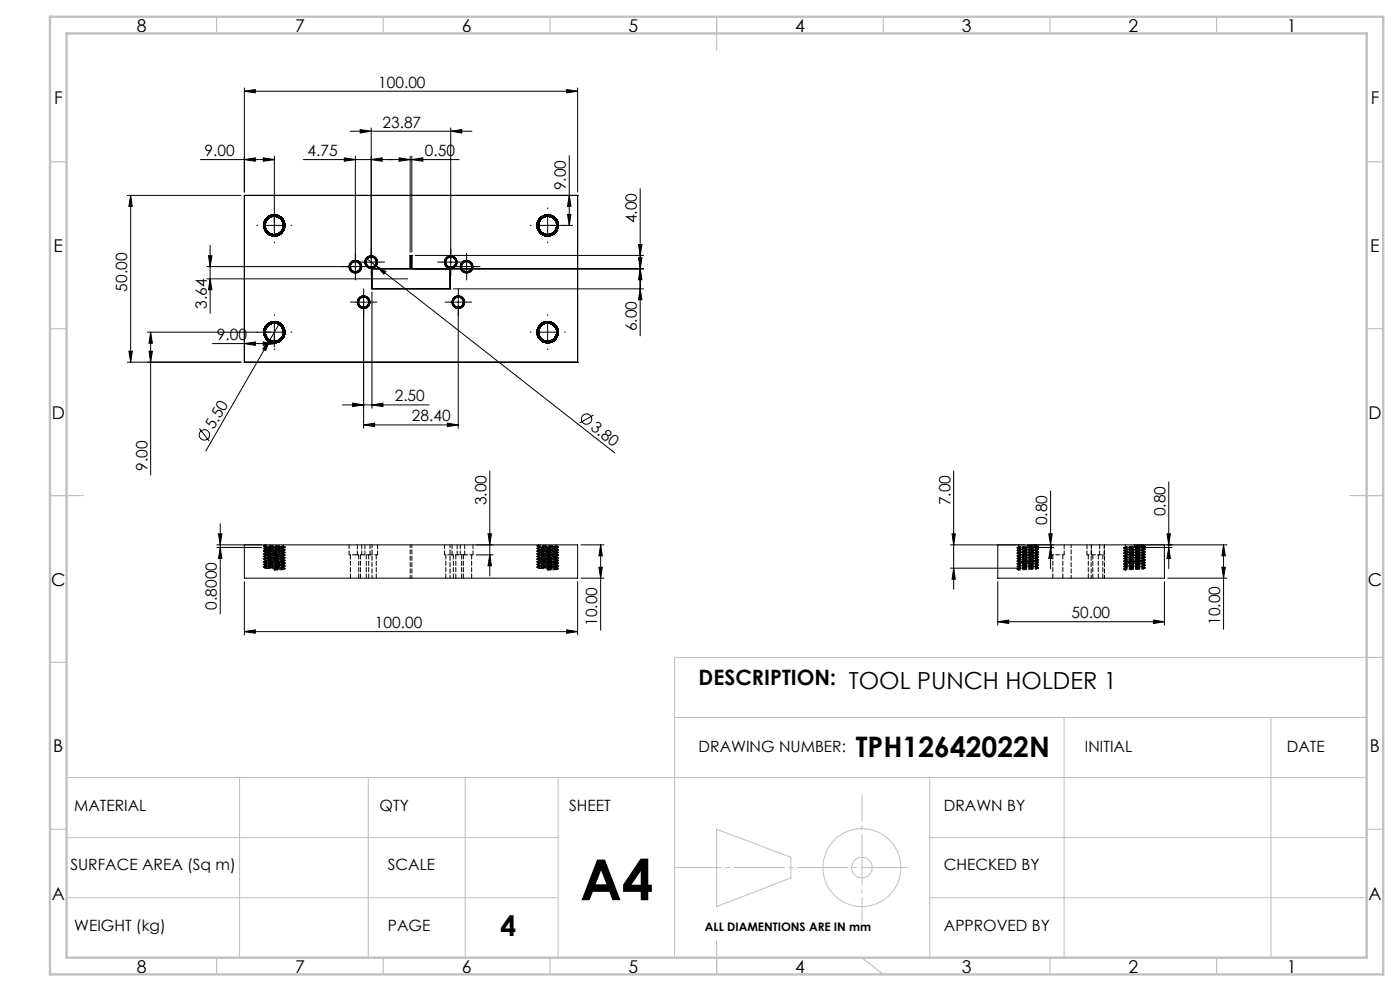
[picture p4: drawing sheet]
<svg xmlns="http://www.w3.org/2000/svg" width="420mm" height="297mm" viewBox="0 0 420 297" stroke-linecap="round" stroke-linejoin="round" font-family="sans-serif">
<g fill="none" stroke="#000" stroke-width=".3">
<path d="M73.3 27.3l3.3-.5v1zM73.3 26.3v31.3M73.3 27.3h100M105 39.3h36.6M108.1 38.8l3.3 .5-3.3 .6zM111.4 38.3v42.8M135.2 39.3l3.3-.5v1.1zM135.2 38.3v42.8M170 26.8l3.3 .5-3.3 .5zM173.3 26.3v31.3M38.2 58.6h34.1M39.2 58.6l.5 3.3h-1z"/>
<path d="M39.2 58.6v49.9M60.1 47.8h22.2M73.3 58.6h.1M73.3 47.8l3.3-.5v1zM73.3 58.6v49.9M73.3 58.6h100M79 47.3l3.3 .5-3.3 .5zM82.3 46.8v23.3M103.3 47.3l3.3 .5-3.3 .5zM106.6 46.8v35.6M111.4 47.8l3.3-.5v1zM119.7 47.3l3.3 .5-3.3 .5z"/>
<path d="M123 46.8v28.8M123.5 47.8l3.4-.5v1zM123.5 46.8v28.8M137.8 47.8h-46.8M170.8 58.6l.5 3.3h-1zM170.8 46.7v20.9M173.3 58.6h.1M173.3 58.6v49.9M192.1 56.5v44.1M62.5 76.6h1.1l-.6 3.3zM63 73.6v20.3M79.1 67.6h.1"/>
<path d="M79.1 67.6a3.2 3.2 0 0 1 4.5-3 3.2 3.2 0 0 1 .7 5.4 3.2 3.2 0 0 1-5.1-1.7 3.2 3.2 0 0 1 3.6-3.9 3.2 3.2 0 0 1 2 5 3.2 3.2 0 0 1-5.3-.4 3.2 3.2 0 0 1 2.6-4.6 3.2 3.2 0 0 1 3.1 4.4 3.2 3.2 0 0 1-5.3 .8 3.2 3.2 0 0 1 1.5-5 3.2 3.2 0 0 1 4.1 3.3 3.2 3.2 0 0 1-4.6 2.5 3.2 3.2 0 0 1-.7-5.3 3.2 3.2 0 0 1 5.1 1.7 3.2 3.2 0 0 1-3.7 3.9 3.2 3.2 0 0 1-1.9-5.1 3.2 3.2 0 0 1 5.4 .5 3.2 3.2 0 0 1-2.8 4.6 3.2 3.2 0 0 1-2.9-4.4 3.2 3.2 0 0 1 5.2-1 3.2 3.2 0 0 1-1 5.2 3.2 3.2 0 0 1-4.5-3 3.2 3.2 0 0 1 4.6-2.7 3.2 3.2 0 0 1 .5 5.3 3.2 3.2 0 0 1-5.1-1.9 3.2 3.2 0 0 1 4-3.7 3.2 3.2 0 0 1 1.6 5.2 3 3 0 0 1-2.4 1M79.1 67.6h.5M79.6 67.6h.1M79.6 67.6a2.74 2.74 0 0 1 3.9-2.5 2.74 2.74 0 0 1 .5 4.7 2.74 2.74 0 0 1-4.4-1.6 2.75 2.75 0 0 1 3.2-3.3 2.75 2.75 0 0 1 1.7 4.3 2.75 2.75 0 0 1-4.6-.3 2.74 2.74 0 0 1 2.1-4.1 2.74 2.74 0 0 1 2.8 3.6 2.74 2.74 0 0 1-4.4 1.1 2.77 2.77 0 0 1 1-4.5 2.77 2.77 0 0 1 3.8 2.8 2.77 2.77 0 0 1-4.1 2.3 2.76 2.76 0 0 1-.6-4.6 2.76 2.76 0 0 1 4.4 1.3 2.76 2.76 0 0 1-2.9 3.5 2.77 2.77 0 0 1-2.5-3 2.77 2.77 0 0 1 2.9-2.5 2.77 2.77 0 0 1 2.7 2.8M79.8 67.6h5M82.3 64.8a2.77 2.77 0 0 0-2.3 4.2 2.77 2.77 0 0 0 4.7 0 2.77 2.77 0 0 0-2.3-4.2 2.76 2.76 0 0 0-2.7 3.8 2.76 2.76 0 0 0 4.5 .9 2.76 2.76 0 0 0-.9-4.5 2.74 2.74 0 0 0-3.8 2.7 2.74 2.74 0 0 0 4 2.3 2.74 2.74 0 0 0 .5-4.6 2.75 2.75 0 0 0-4.4 1.4 2.75 2.75 0 0 0 3.1 3.5 2.75 2.75 0 0 0 1.9-4.2 2.74 2.74 0 0 0-4.6-.1 2.74 2.74 0 0 0 1.8 4.2 2.74 2.74 0 0 0 3.1-3.3 2.74 2.74 0 0 0-4.3-1.5 2.74 2.74 0 0 0 .4 4.6 2.74 2.74 0 0 0 4-2.2 2.74 2.74 0 0 0-2.6-3 2.74 2.74 0 0 0-2.8 2.8M82.3 64.8l.5 .1M82.3 64.8a2.75 2.75 0 0 0-2.7 2.8 2.75 2.75 0 0 0 2.7 2.7 2.75 2.75 0 0 0 2.8-2.7M82.3 70.7h.1M82.3 70.3h.1M82.3 70.3v.4M82.8 64.9a2.73 2.73 0 0 1 2.3 2.7"/>
<path d="M82.8 64.9a2.75 2.75 0 0 1 1.6 4.4 2.75 2.75 0 0 1-4.7-.6 2.75 2.75 0 0 1 2.5-3.9 2.76 2.76 0 0 1 2.5 3.9 2.76 2.76 0 0 1-4.6 .6 2.76 2.76 0 0 1 1.5-4.4 2.75 2.75 0 0 1 3.4 2.3 2.75 2.75 0 0 1-2.7 3.1M85.1 67.6a2.75 2.75 0 0 1-4 2.4 2.75 2.75 0 0 1-.5-4.6 2.75 2.75 0 0 1 4.4 1.5 2.75 2.75 0 0 1-3.1 3.5 2.75 2.75 0 0 1-1.8-4.3 2.75 2.75 0 0 1 4.6 .2 2.77 2.77 0 0 1-2.4 4 2.77 2.77 0 0 1-2.6-3.9 2.77 2.77 0 0 1 4.6-.7 2.74 2.74 0 0 1 .5 3 2.74 2.74 0 0 1-2.5 1.6M108.9 78.6h4.9M109.1 79.9h-47M109.9 77.4l3 2.3M112.9 79.7l2.9 1.7-.7 .8zM112.9 79.7l71.5 56M123 76.5h.1M123 76.5v4.1M123 76.5h.5M123.5 76.5h.1M123.5 76.5v4.1"/>
<path d="M124.5 76.5h68.6M132.7 78.6h5M137.5 79.9h5M140 77.4v5M161.1 67.6h.1M161.1 67.6a3.2 3.2 0 0 1 4.6-2.8 3.2 3.2 0 0 1 .5 5.4 3.2 3.2 0 0 1-5-1.9 3.2 3.2 0 0 1 3.7-3.9 3.2 3.2 0 0 1 2 5 3.2 3.2 0 0 1-5.4-.4 3.2 3.2 0 0 1 2.6-4.6 3.2 3.2 0 0 1 3.1 4.4 3.2 3.2 0 0 1-5.3 .8 3.2 3.2 0 0 1 1.7-5.1 3.2 3.2 0 0 1 3.8 3.8 3.2 3.2 0 0 1-5.1 1.8 3.2 3.2 0 0 1 .6-5.4 3.2 3.2 0 0 1 4.6 2.9 3.2 3.2 0 0 1-4.6 2.8 3.2 3.2 0 0 1-.8-5.3 3.2 3.2 0 0 1 5.2 1.6 3.2 3.2 0 0 1-3.7 4 3.2 3.2 0 0 1-1.9-5.1 3.2 3.2 0 0 1 5.4 .6 3.2 3.2 0 0 1-2.8 4.5 3.2 3.2 0 0 1-2.9-4.4 3.2 3.2 0 0 1 5.2-1 3.2 3.2 0 0 1-1 5.2 3.2 3.2 0 0 1-4.5-3 3.2 3.2 0 0 1 4.7-2.8 3.2 3.2 0 0 1 .4 5.4l-1.3 .6h-.6M161.1 67.6h.4M161.5 67.6h.1M164.3 70.3h.1M164.3 70.7h.1M164.3 65v5.1M164.3 64.8a2.76 2.76 0 0 0-2.5 3.9 2.76 2.76 0 0 0 4.5 .8 2.76 2.76 0 0 0-1-4.5 2.74 2.74 0 0 0-3.8 2.6 2.74 2.74 0 0 0 3.9 2.4 2.74 2.74 0 0 0 .6-4.6 2.77 2.77 0 0 0-4.4 1.6 2.77 2.77 0 0 0 3.2 3.3 2.77 2.77 0 0 0 1.8-4.2 2.76 2.76 0 0 0-4.6-.1 2.76 2.76 0 0 0 1.8 4.3 2.76 2.76 0 0 0 3.2-3.4 2.76 2.76 0 0 0-4.4-1.5 2.76 2.76 0 0 0 .4 4.6 2.76 2.76 0 0 0 4-2.2 2.75 2.75 0 0 0-3.6-2.8 2.75 2.75 0 0 0-1.1 4.5 2.75 2.75 0 0 0 4.5-.9 2.76 2.76 0 0 0-1.9-3.7 2.76 2.76 0 0 0-3.4 2.7"/>
<path d="M164.3 64.8a2.8 2.8 0 0 1 2.6 1.9 2.76 2.76 0 0 0-4.6-1 2.76 2.76 0 0 0 1.3 4.5 2.76 2.76 0 0 0 3.4-3.3 2.76 2.76 0 0 0-4.4-1.5 2.76 2.76 0 0 0 .4 4.6 2.76 2.76 0 0 0 4-2.2 2.75 2.75 0 0 0-3.6-2.8 2.75 2.75 0 0 0-1.1 4.5 2.75 2.75 0 0 0 4.5-.9 2.75 2.75 0 0 0-2.4-3.8 2.75 2.75 0 0 0-2.6 3.8 2.75 2.75 0 0 0 4.5 .8 2.75 2.75 0 0 0-1.3-4.4 2.75 2.75 0 0 0-3.5 2.9 2.75 2.75 0 0 0 4.2 2.1 2.75 2.75 0 0 0 0-4.8 2.75 2.75 0 0 0-4.2 2.4M164.3 64.8a2.75 2.75 0 0 0-2.8 2.8 2.75 2.75 0 0 0 2.8 2.7 2.75 2.75 0 0 0 2.7-2.7M164.3 64.8a2.75 2.75 0 0 1 2.4 4 2.75 2.75 0 0 1-4.6 .5 2.75 2.75 0 0 1 1.6-4.4 2.76 2.76 0 0 1 3.3 3.2 2.76 2.76 0 0 1-4.3 1.7 2.76 2.76 0 0 1 .1-4.6 2.76 2.76 0 0 1 4.1 1.6 2.76 2.76 0 0 1-2.6 3.5M164.3 70.3v.4M166.8 66.7l.2 .9M167 67.6a2.75 2.75 0 0 1-3.9 2.4 2.75 2.75 0 0 1-.5-4.6 2.75 2.75 0 0 1 4.4 1.5 2.75 2.75 0 0 1-3.3 3.3 2.75 2.75 0 0 1-1.6-4.4 2.75 2.75 0 0 1 4.7 .5 2.75 2.75 0 0 1-2.3 4 2.75 2.75 0 0 1-2.7-3.7 2.75 2.75 0 0 1 4.5-.9 2.74 2.74 0 0 1 .5 3 2.74 2.74 0 0 1-2.5 1.6M170.3 64.3h1l-.5 3.3zM171.8 67.6h-10M191.6 77.3h1l-.5 3.3zM191.6 73.3h1l-.5 3.2zM45.2 99.6l.5 3.3h-1zM45.2 99.6v42.8"/>
<path d="M62.1 83.6h60.2M63 83.6l.6 3.3h-1.1zM79.1 99.6h.1M79.1 99.6a3.2 3.2 0 0 1 4.5-3 3.2 3.2 0 0 1 .7 5.3 3.2 3.2 0 0 1-5.1-1.6 3.2 3.2 0 0 1 3.6-3.9 3.2 3.2 0 0 1 2 5 3.2 3.2 0 0 1-5.3-.4 3.2 3.2 0 0 1 2.6-4.7 3.2 3.2 0 0 1 3.1 4.5 3.2 3.2 0 0 1-5.3 .8 3.2 3.2 0 0 1 1.5-5 3.2 3.2 0 0 1 4.1 3.2 3.2 3.2 0 0 1-4.6 2.6 3.2 3.2 0 0 1-.7-5.3 3.2 3.2 0 0 1 5.1 1.7 3.2 3.2 0 0 1-3.7 3.9 3.2 3.2 0 0 1-1.9-5.1 3.2 3.2 0 0 1 5.4 .5 3.2 3.2 0 0 1-2.8 4.6 3.2 3.2 0 0 1-2.9-4.4 3.2 3.2 0 0 1 5.2-1 3.2 3.2 0 0 1-1 5.2 3.2 3.2 0 0 1-4.5-3 3.2 3.2 0 0 1 4.6-2.7 3.2 3.2 0 0 1 .5 5.3 3.2 3.2 0 0 1-5.1-1.9 3.2 3.2 0 0 1 4-3.7 3.2 3.2 0 0 1 1.6 5.2 3 3 0 0 1-2.4 1M79.6 99.6h.1M82.3 96.8a2.77 2.77 0 0 0-2.3 4.2 2.77 2.77 0 0 0 4.7 0 2.77 2.77 0 0 0-2.3-4.2 2.76 2.76 0 0 0-2.7 3.8 2.76 2.76 0 0 0 4.5 .9 2.76 2.76 0 0 0-.9-4.5 2.75 2.75 0 0 0-3.8 2.7 2.75 2.75 0 0 0 4 2.3 2.75 2.75 0 0 0 .5-4.6 2.75 2.75 0 0 0-4.4 1.4 2.75 2.75 0 0 0 3.1 3.5 2.75 2.75 0 0 0 1.9-4.2 2.74 2.74 0 0 0-4.6-.1 2.74 2.74 0 0 0 1.8 4.2 2.74 2.74 0 0 0 3.1-3.3 2.74 2.74 0 0 0-4.3-1.5 2.74 2.74 0 0 0 .4 4.6 2.74 2.74 0 0 0 4-2.2 2.74 2.74 0 0 0-2.6-3 2.74 2.74 0 0 0-2.8 2.8M82.3 96.8a2.76 2.76 0 0 1 2.6 1.9 2.74 2.74 0 0 0-4.6-1 2.74 2.74 0 0 0 1.3 4.5 2.74 2.74 0 0 0 3.3-3.3 2.74 2.74 0 0 0-4.3-1.5 2.74 2.74 0 0 0 .4 4.6 2.74 2.74 0 0 0 4-2.2 2.74 2.74 0 0 0-3.6-2.8 2.74 2.74 0 0 0-1.1 4.5 2.74 2.74 0 0 0 4.5-.9 2.76 2.76 0 0 0-2.6-3.8 2.76 2.76 0 0 0-2.4 4 2.76 2.76 0 0 0 4.5 .6 2.76 2.76 0 0 0-1.2-4.5 2.76 2.76 0 0 0-3.6 3 2.76 2.76 0 0 0 4.2 2 2.75 2.75 0 0 0 0-4.7 2.75 2.75 0 0 0-4.1 2.4M82.3 96.8a2.75 2.75 0 0 0-2.7 2.8 2.75 2.75 0 0 0 2.7 2.7 2.75 2.75 0 0 0 2.8-2.7M82.3 96.8a2.76 2.76 0 0 1 2.4 4 2.76 2.76 0 0 1-4.6 .5 2.76 2.76 0 0 1 1.5-4.4 2.75 2.75 0 0 1 3.4 3.1 2.75 2.75 0 0 1-4.2 1.8 2.75 2.75 0 0 1 0-4.6 2.75 2.75 0 0 1 4.1 1.6 2.75 2.75 0 0 1-2.6 3.5M82.3 97v7M83.7 97.2l-2.8 4.7M84.8 99.6h-40.6"/>
<path d="M84.8 98.7l.3 .9M85.1 99.6a2.75 2.75 0 0 1-4 2.4 2.75 2.75 0 0 1-.5-4.6 2.75 2.75 0 0 1 4.4 1.5 2.75 2.75 0 0 1-3.1 3.5 2.75 2.75 0 0 1-1.8-4.3 2.75 2.75 0 0 1 4.6 .2 2.77 2.77 0 0 1-2.4 4 2.77 2.77 0 0 1-2.6-3.9 2.77 2.77 0 0 1 4.6-.7 2.74 2.74 0 0 1 .5 3 2.74 2.74 0 0 1-2.5 1.6M106.6 90.6h5M109.1 88v40.3M111.6 86.6h.1M111.6 80.6h.1M111.6 87.6v34.7M111.6 80.6v6M111.6 80.6h11.4M111.6 86.6h23.4M123 80.6h.1M123.5 80.6h.1"/>
<path d="M123.5 80.6h69.6M135 80.6h.1M135 86.6h.1M135 90.6h5M135 80.6v6M136 86.6h57.1M137.5 88v40.3M161.1 99.6h.1M161.1 99.6a3.2 3.2 0 0 1 4.6-2.8 3.2 3.2 0 0 1 .5 5.4 3.2 3.2 0 0 1-5-1.9 3.2 3.2 0 0 1 3.7-3.9 3.2 3.2 0 0 1 2 5 3.2 3.2 0 0 1-5.4-.4 3.2 3.2 0 0 1 2.6-4.7 3.2 3.2 0 0 1 3.1 4.5 3.2 3.2 0 0 1-5.3 .8 3.2 3.2 0 0 1 1.7-5.1 3.2 3.2 0 0 1 3.8 3.8 3.2 3.2 0 0 1-5.1 1.8 3.2 3.2 0 0 1 .6-5.4 3.2 3.2 0 0 1 4.6 2.9 3.2 3.2 0 0 1-4.6 2.8 3.2 3.2 0 0 1-.8-5.3 3.2 3.2 0 0 1 5.2 1.6 3.2 3.2 0 0 1-3.7 4 3.2 3.2 0 0 1-1.9-5.1 3.2 3.2 0 0 1 5.4 .6 3.2 3.2 0 0 1-2.8 4.5 3.2 3.2 0 0 1-2.8-4.4 3.2 3.2 0 0 1 5.1-1 3.2 3.2 0 0 1-1 5.2 3.2 3.2 0 0 1-4.5-3 3.2 3.2 0 0 1 4.7-2.8 3.2 3.2 0 0 1 .4 5.4l-1.3 .6h-.6M161.1 99.6h.4M161.5 99.6h.1M161.5 99.6a2.76 2.76 0 0 1 4-2.5 2.76 2.76 0 0 1 .5 4.7 2.76 2.76 0 0 1-4.4-1.6 2.76 2.76 0 0 1 3.2-3.4 2.76 2.76 0 0 1 1.7 4.4 2.76 2.76 0 0 1-4.6-.3 2.75 2.75 0 0 1 2.2-4.1 2.75 2.75 0 0 1 2.8 3.7 2.75 2.75 0 0 1-4.5 1.1 2.76 2.76 0 0 1 .8-4.6 2.76 2.76 0 0 1 3.8 2.6 2.76 2.76 0 0 1-3.9 2.5 2.76 2.76 0 0 1-.6-4.6 2.76 2.76 0 0 1 4.5 1.3 2.76 2.76 0 0 1-3 3.5 2.75 2.75 0 0 1-2.5-2.9 2.75 2.75 0 0 1 2.9-2.6 2.75 2.75 0 0 1 2.6 2.8"/>
<path d="M161.8 99.6h5M164.3 96.8a2.76 2.76 0 0 0-2.4 4.2 2.76 2.76 0 0 0 4.8 0 2.76 2.76 0 0 0-2.3-4.2 2.76 2.76 0 0 0-2.7 3.8 2.76 2.76 0 0 0 4.6 .9 2.76 2.76 0 0 0-1-4.5 2.75 2.75 0 0 0-3.8 2.6 2.75 2.75 0 0 0 3.9 2.4 2.75 2.75 0 0 0 .6-4.6 2.77 2.77 0 0 0-4.4 1.6 2.77 2.77 0 0 0 3.2 3.3 2.77 2.77 0 0 0 1.8-4.2 2.76 2.76 0 0 0-4.6-.1 2.76 2.76 0 0 0 1.8 4.3 2.76 2.76 0 0 0 3.2-3.4 2.76 2.76 0 0 0-4.4-1.5 2.76 2.76 0 0 0 .4 4.6 2.76 2.76 0 0 0 4-2.2 2.76 2.76 0 0 0-2.6-3 2.76 2.76 0 0 0-2.9 2.8M164.3 96.8l.5 .1M164.3 96.8a2.75 2.75 0 0 0-2.8 2.8 2.75 2.75 0 0 0 2.8 2.7 2.75 2.75 0 0 0 2.7-2.7M164.3 97v5.1M164.8 96.9l1 .4 .8 .7 .4 1.6M164.8 96.9a2.76 2.76 0 0 1 1.5 4.4 2.76 2.76 0 0 1-4.6-.6 2.76 2.76 0 0 1 2.6-3.9 2.75 2.75 0 0 1 2.5 3.9 2.75 2.75 0 0 1-4.7 .6 2.75 2.75 0 0 1 1.6-4.4 2.75 2.75 0 0 1 3.3 2.3 2.75 2.75 0 0 1-2.7 3.1M167 99.6a2.75 2.75 0 0 1-3.9 2.4 2.75 2.75 0 0 1-.5-4.6 2.75 2.75 0 0 1 4.4 1.5 2.75 2.75 0 0 1-3.3 3.3 2.75 2.75 0 0 1-1.6-4.4 2.75 2.75 0 0 1 4.7 .5 2.75 2.75 0 0 1-2.3 4 2.75 2.75 0 0 1-2.7-3.7 2.75 2.75 0 0 1 4.5-.9 2.74 2.74 0 0 1 .5 3 2.74 2.74 0 0 1-2.5 1.6M192.1 86.6l.5 3.2h-1zM192.1 80.6l.5 3.3h-1zM38.2 108.5h34.1M38.7 105.3h1l-.5 3.2z"/>
<path d="M44.7 105.3h1l-.5 3.2zM63.7 103h18.6M73.3 108.5h.1M73.3 103l3.3-.5v1zM73.3 108.5h100M79 102.5l3.3 .5-3.3 .5zM80.9 101.9l-1.2 3.2-.9-.5zM80.9 101.9l-19.2 33.3M82.3 102.3h.1M82.3 102.7h.1M164.3 102.7h.1M164.3 102.3h.1"/>
<path d="M164.3 102.3v.4M173.3 108.5h.1M59.8 128.4l3 3.8M102.7 121.4h26M105.8 120.8l3.3 .6-3.3 .4zM109.1 127.3l3.3-.5v1zM109.1 127.3h28.4M111.6 121.4l3.3-.6v1zM134.2 126.8l3.3 .5-3.3 .5zM178 124.4l-4.1 2.4M65.5 160h1.1l-.5 3.3zM66.1 156.9v27.1"/>
<path d="M146.4 160h1l-.5 3.3zM146.9 141.1v31.5M285.6 160h1l-.5 3.3zM286.1 141.1v35.5M314.6 160h1.1l-.5 3.3zM315.2 147.1v23.3M350.1 160h1l-.5 3.3zM350.6 144.4v26M65.1 163.3h108.2v10h-100v-10M65.1 164.1h13.4M66.1 164.1l.5 3.3h-1.1zM73.3 174.3v16"/>
<path d="M142.9 166.3h5M146.9 166.3l.5 3.3h-1zM173.3 174.3v16M174.3 173.3h6.9M174.3 163.3h6.9M179.7 170h1l-.5 3.3zM180.2 163.3l.5 3.3h-1zM180.2 163.3v25.6M285.1 163.3h83M285.1 170.3h22.2M286.1 170.3l.5 3.3h-1zM299.3 163.3v10h50v-10"/>
<path d="M299.3 174.3v13.1M309.3 164.1h6.9M315.2 164.1l.5 3.3h-1.1zM341.3 164.1h10.3M349.3 174.3v13.1M350.3 173.3h17.8M350.6 164.1l.5 3.3h-1zM366.6 170h1l-.5 3.3zM367.1 163.3l.5 3.3h-1zM367.1 163.3v25.3M73.3 189.3l3.3-.5v1zM73.3 189.3h100"/>
<path d="M170 188.8l3.3 .5-3.3 .5zM299.3 186.3l3.3-.5v1.1zM299.3 186.3h50M346 185.8l3.3 .5-3.3 .6z"/>
<circle cx="82.3" cy="67.6" r="2.75"/>
<circle cx="106.6" cy="79.9" r="1.9"/>
<circle cx="106.6" cy="79.9" r="1.51"/>
<circle cx="111.4" cy="78.6" r="1.48"/>
<circle cx="111.4" cy="78.6" r="1.9"/>
<circle cx="135.2" cy="78.5" r="1.49"/>
<circle cx="135.2" cy="78.6" r="1.9"/>
<circle cx="140" cy="79.9" r="1.9"/>
<circle cx="140" cy="79.9" r="1.51"/>
<circle cx="164.3" cy="67.6" r="2.75"/>
<circle cx="82.3" cy="99.6" r="2.74"/>
<circle cx="109.1" cy="90.6" r="1.5"/>
<circle cx="109.1" cy="90.6" r="1.9"/>
<circle cx="137.5" cy="90.6" r="1.5"/>
<circle cx="137.5" cy="90.6" r="1.9"/>
<circle cx="164.3" cy="99.6" r="2.74"/>
<circle cx="61.3" cy="130.3" r="1.55"/>
<circle cx="176" cy="125.6" r="1.56"/>
</g>
<g fill="none" stroke="#c0c0c0" stroke-width=".3">
<path d="M410 197h-207.6v90M202.4 215h207.6M319.2 215v72M381.3 215v72M20 233h390v54h-390zM71.9 233v54M110.5 233v54M139.6 233v54M167.4 233v54M278.9 233v54M20 251h147.4M215 248.5l22.3 8.4v6.2l-22.3 8.6z"/>
<path d="M278.9 251h131.1M20 269h147.4M278.9 269h131.1"/>
<circle cx="258.6" cy="260" r="11.7"/>
<circle cx="258.6" cy="260" r="3.1"/>
</g>
<g fill="none" stroke="#000" stroke-width=".3" stroke-dasharray="15.2 1.3 1.3 1.3">
<path d="M77.3 67.5h-.2M82.3 62.5v-.2M82.3 72.5v.3M87.3 67.5h.3M104.1 79.9h-1.5M106.6 77.4v-1.5M108.9 78.5h-1.5M109.1 79.9h1.5M111.4 76v-1.5M113.9 78.5h1.5M132.7 78.5h-1.5M135.2 76v-1.5"/>
<path d="M137.5 79.9h-1.5M137.7 78.5h1.5M140 77.4v-1.5M142.5 79.9h1.5M159.3 67.5h-.2M164.3 62.5v-.2M164.3 72.5v.3M169.3 67.5h.3M77.3 99.5h-.2M82.3 94.5v-.2M87.3 99.5h.3M106.6 90.5h-1.5"/>
<path d="M106.6 82.4v1.5M109.1 88v-1.5M109.1 93v1.5M111.4 81v1.5M111.6 90.5h1.5M135 90.5h-1.5M135.2 81v1.5M137.5 88v-1.5M137.5 93v1.5M140 82.4v1.5M140 90.5h1.5M159.3 99.5h-.2"/>
<path d="M164.3 94.5v-.2M169.3 99.5h.3M82.3 104.5v.3M164.3 104.5v.3"/>
</g>
<path d="M272.2 260h-69.8" fill="none" stroke="#c0c0c0" stroke-width=".3" stroke-dasharray="15.2 1.3 1.3 1.3" stroke-dashoffset="1.3"/>
<path d="M258.6 238.3v38.6" fill="none" stroke="#c0c0c0" stroke-width=".3" stroke-dasharray="15.2 1.3 1.3 1.3" stroke-dashoffset="7.4"/>
<g fill="none" stroke="#c0c0c0" stroke-width=".35">
<path d="M65 5v5M115 5v5M165 5v5M215 5v10M265 5v5M315 5v5M365 5v5M15 48.5h5M410 48.5h5M15 98.5h5M410 98.5h5M15 148.5h10"/>
<path d="M405 148.5h10M15 198.5h5M410 197h5M15 248.5h5M410 248.5h5M65 287v5M115 287v5M165 287v5M215 282v10M258.6 287l6.4 5M315 287v5M365 287v5"/>
</g>
<path d="M15 5h400v287h-400zM20 10h390v277h-390z" fill="none" stroke="#c0c0c0" stroke-width=".7"/>
<g fill="#000">
<path d="M112.9 79.7l2.9 1.7-.7 .8zM80.9 101.9l-1.2 3.2-.9-.5z"/>
<path d="M108.1 38.8l3.3 .5-3.3 .6zM135.2 39.3l3.3-.5v1.1z"/>
<path d="M79 47.3l3.3 .5-3.3 .5zM73.3 47.8l3.3-.5v1zM79 102.5l3.3 .5-3.3 .5zM73.3 103l3.3-.5v1z"/>
<path d="M119.7 47.3l3.3 .5-3.3 .5zM123.5 47.8l3.4-.5v1z"/>
<path d="M109.1 127.3l3.3-.5v1zM134.2 126.8l3.3 .5-3.3 .5z"/>
<path d="M146.4 160h1l-.5 3.3zM146.9 166.3l.5 3.3h-1zM65.5 160h1.1l-.5 3.3zM66.1 164.1l.5 3.3h-1.1zM191.6 77.3h1l-.5 3.3zM192.1 86.6l.5 3.2h-1zM62.5 76.6h1.1l-.6 3.3zM63 83.6l.6 3.3h-1.1zM191.6 73.3h1l-.5 3.2zM192.1 80.6l.5 3.3h-1zM45.2 99.6l.5 3.3h-1zM44.7 105.3h1l-.5 3.2zM314.6 160h1.1l-.5 3.3zM315.2 164.1l.5 3.3h-1.1zM350.1 160h1l-.5 3.3zM350.6 164.1l.5 3.3h-1zM285.6 160h1l-.5 3.3zM286.1 170.3l.5 3.3h-1zM367.1 163.3l.5 3.3h-1zM366.6 170h1l-.5 3.3z"/>
<path d="M179.7 170h1l-.5 3.3zM180.2 163.3l.5 3.3h-1zM38.7 105.3h1l-.5 3.2zM39.2 58.6l.5 3.3h-1zM170.3 64.3h1l-.5 3.3zM170.8 58.6l.5 3.3h-1z"/>
<path d="M73.3 189.3l3.3-.5v1zM170 188.8l3.3 .5-3.3 .5zM73.3 27.3l3.3-.5v1zM170 26.8l3.3 .5-3.3 .5zM105.8 120.8l3.3 .6-3.3 .4zM111.6 121.4l3.3-.6v1zM103.3 47.3l3.3 .5-3.3 .5zM111.4 47.8l3.3-.5v1zM299.3 186.3l3.3-.5v1.1zM346 185.8l3.3 .5-3.3 .6z"/>
</g>
<g fill="none" stroke="#000" stroke-width=".3" stroke-dasharray="1.3 .6" stroke-dashoffset=".8">
<path d="M79.6 163.3l5.4 .4M85 169.9l-5.4 .4M85 169.1l-5.4 .4M161.6 163.3l5.4 .4M167 169.1l-5.4 .4M167 169.9l-5.4 .4M311.1 168.9l-5.5 .4M311.1 169.7l-5.5 .4M311.1 164.1l-5.5 .4M311.1 164.9l-5.5 .4M311.1 165.7l-5.5 .4M311.1 166.5l-5.5 .4"/>
<path d="M311.1 167.3l-5.5 .4M343.1 170.5l-5.5 .4M343.1 169.7l-5.5 .4M343.1 168.9l-5.5 .4M343.1 164.9l-5.5 .4M343.1 167.3l-5.5 .4M343.1 165.7l-5.5 .4M343.1 164.1l-5.5 .4M343.1 166.5l-5.5 .4"/>
</g>
<g fill="none" stroke="#000" stroke-width=".3" stroke-dasharray="1.3 .6" stroke-dashoffset="-.1">
<path d="M79.7 164.7l5.3 .3M79.7 167.1l5.3 .3M85 163.7l-5.4 .4 5.4 .4M85 164.5l-5.4 .4 5.4 .4M85 165.3l-5.4 .4 5.4 .4M85 166.1l-5.4 .4 5.4 .4M85 166.9l-5.4 .4 5.4 .4M85 165.1l-5.4 .4 5.4 .3M85 165.9l-5.4 .4 5.4 .3M85 167.5l-5.4 .4 5.3 .3M161.7 168.7l5.4 .4M161.7 169.5l5.4 .4"/>
<path d="M161.7 170.3l5.4 .4M167 163.7l-5.4 .4 5.4 .4M167 164.5l-5.4 .4 5.4 .4M167 165.3l-5.4 .4 5.4 .4M167 166.1l-5.4 .4 5.4 .4M167 166.9l-5.4 .4 5.4 .4M167 164.3l-5.4 .4 5.4 .3M167 165.1l-5.4 .4 5.4 .3M167 165.9l-5.4 .4 5.4 .3M167 166.7l-5.4 .4 5.4 .3M167 167.5l-5.4 .4 5.5 .4M305.7 168.7l5.3 .3"/>
<path d="M305.7 169.5l5.3 .3M337.7 168.7l5.3 .3M337.7 169.5l5.3 .3"/>
</g>
<g fill="none" stroke="#000" stroke-width=".3" stroke-dasharray="1.3 .6" stroke-dashoffset=".3">
<path d="M79.1 163.5l6.4 .4M79.1 163.6l6.4 .4M85 167.7l-5.4 .4 2.7 .2M85.5 164l-6.3 .4M85.5 164.8l-6.4 .4M85.5 165.6l-6.4 .4M85.5 168l-6.4 .4M85.5 168.8l-6.3 .4M85.5 169.6l-6.4 .4M161.1 163.5l6.4 .4M161.1 163.6l6.4 .4M164.3 168.3h.7"/>
<path d="M167 167.7l-5.4 .4 2.7 .2M305.2 164.1l6.3 .4M305.2 164.9l6.3 .4M305.2 165.7l6.3 .4M305.2 166.5l6.3 .4M305.2 167.3l6.3 .4M305.2 168.1l6.3 .4M305.2 168.9l6.3 .4M305.2 169.7l6.3 .4M305.2 164.2l6.3 .4M305.2 165l6.3 .4M305.2 165.8l6.3 .4"/>
<path d="M305.2 166.6l6.3 .4M305.2 167.4l6.3 .4M305.2 168.2l6.3 .4M305.2 169l6.3 .4M305.2 169.8l6.3 .4M308.3 163.9l2.7 .1M311.5 163.8l-6.3 .4M311.5 164.6l-6.3 .4M311.5 165.4l-6.3 .4M311.5 166.2l-6.3 .4M311.5 167l-6.3 .4M311.5 167.8l-6.3 .4"/>
<path d="M311.5 168.6l-6.3 .4M311.5 169.4l-6.3 .4M311.5 170.2l-6.3 .4M311.5 163.7l-6.3 .4M311.5 164.5l-6.3 .4M311.5 165.3l-6.3 .4M311.5 166.1l-6.3 .4M311.5 166.9l-6.3 .4M311.5 167.7l-6.3 .4M311.5 168.5l-6.3 .4M311.5 169.3l-6.3 .4M311.5 170.1l-6.3 .4"/>
<path d="M337.2 164.1l6.3 .4M337.2 164.9l6.3 .4M337.2 165.7l6.3 .4M337.2 166.5l6.3 .4M337.2 167.3l6.3 .4M337.2 168.1l6.3 .4M337.2 168.9l6.3 .4M337.2 169.7l6.3 .4M337.2 164.2l6.3 .4M337.2 165l6.3 .4M337.2 165.8l6.3 .4M337.2 166.6l6.3 .4"/>
<path d="M337.2 167.4l6.3 .4M337.2 168.2l6.3 .4M337.2 169l6.3 .4M337.2 169.8l6.3 .4M340.3 163.9l2.7 .1M343.5 164.6l-6.3 .4M343.5 167l-6.3 .4M343.5 170.2l-6.3 .4M343.5 167.8l-6.3 .4M343.5 169.4l-6.3 .4M343.5 165.4l-6.3 .4M343.5 163.8l-6.3 .4"/>
<path d="M343.5 166.2l-6.3 .4M343.5 168.6l-6.3 .4M343.5 163.7l-6.3 .4M343.5 164.5l-6.3 .4M343.5 165.3l-6.3 .4M343.5 166.1l-6.3 .4M343.5 166.9l-6.3 .4M343.5 167.7l-6.3 .4M343.5 168.5l-6.3 .4M343.5 169.3l-6.3 .4M343.5 170.1l-6.3 .4"/>
</g>
<g fill="none" stroke="#000" stroke-width=".3" stroke-dasharray="1.3 .6" stroke-dashoffset=".2">
<path d="M82.3 168.3l2.7 .2M85 170.7l-2.7 .2M85 170.1l-2.7 .2M162.4 168.3h4.7M167 170.7l-2.7 .2M167 170.1l-2.7 .2M305.6 168.3h2.7M308.3 163.3l2.8 .2M308.3 168.3l-2.7 .2M308.3 168.3h2.7M311.1 168.1l-2.8 .2M337.6 168.3h2.7"/>
<path d="M340.3 163.3l2.8 .2M340.3 168.3l-2.7 .2"/>
</g>
<g fill="none" stroke="#000" stroke-width=".3" stroke-dasharray="1.3 .6" stroke-dashoffset="-.2">
<path d="M79.6 163.9l5.4 .3M79.6 168.9l5.4 .3M79.6 169.7l5.4 .3M79.6 170.3l5.4 .3M85 169.3l-5.4 .3M85 168.5l-5.4 .3M161.6 163.9l5.4 .3M161.6 168.9l5.4 .3M161.6 169.7l5.4 .3M167 169.3l-5.4 .3M167 168.5l-5.4 .3M305.6 163.9l5.5 .4"/>
<path d="M305.6 164.7l5.5 .4M305.6 165.5l5.5 .4M305.6 166.3l5.5 .4M305.6 167.1l5.5 .4M305.6 164.5l5.4 .3M305.6 165.3l5.4 .3M305.6 166.1l5.4 .3M305.6 166.9l5.4 .3M305.6 167.7l5.4 .3M311 168.3l-5.4 .4M337.6 163.9l5.5 .4M337.6 164.7l5.5 .4"/>
<path d="M337.6 165.5l5.5 .4M337.6 166.3l5.5 .4M337.6 167.1l5.5 .4M337.6 164.5l5.4 .3M337.6 165.3l5.4 .3M337.6 166.9l5.4 .3M337.6 167.7l5.4 .3M337.6 166.1l5.4 .3M337.7 168.5l5.4 .4"/>
</g>
<g fill="none" stroke="#000" stroke-width=".3" stroke-dasharray="1.3 .6">
<path d="M79.1 163.6l.5 .3M79.1 163.5v.1M79.1 166.8h.1M79.1 167.6h.1M79.1 164.3v.1M79.1 165.1v.1M79.1 165.9v.1M79.1 166.7v.1M79.1 167.5v.1M79.1 168.3v.1M79.1 169.1v.1M79.1 169.9v.1"/>
<path d="M79.1 165.2l.5 .3M79.1 167.6l.5 .3M79.1 170l.5 .3M79.1 168.4l.5 .3M79.1 166l.5 .3M79.1 164.4l.5 .3M79.1 166.8l.5 .3M79.1 169.2l.5 .3M79.2 164.4l.4 .3M79.2 165.2l.4 .3M79.2 166l.4 .3M79.2 166.8l.4 .3"/>
<path d="M79.2 167.6l.4 .3M79.2 168.4l.4 .3M79.2 169.2l.4 .3M79.2 170l.4 .3M79.2 163.6l.4 .3M79.2 164.3h-.1M79.2 165.1h-.1M79.2 165.9h-.1M79.2 168.3h-.1M79.2 169.1h-.1M79.2 169.9h-.1M79.2 163.6l.5 .3"/>
<path d="M79.6 163.3l-.5 .2M79.6 163.9v-.6M79.6 165.5h.1M79.6 168.3v.4M79.6 168.9v.6M79.6 169.7v.6M79.6 167.9v.2M79.6 167.1v.2M79.6 166.3v.2M79.6 165.5v.2M79.6 164.7v.2M79.6 163.9v.2"/>
<path d="M79.6 168.7v.1M79.6 168.8v.1M79.6 169.5v.1M79.6 167.3v.6M79.6 168.1v.2M79.6 168.9h.1M79.6 169.7h.1M79.6 163.9h.1M79.6 164.8l-.4 .3M79.6 165.6l-.4 .3M79.6 166.4l-.4 .3M79.6 167.2l-.4 .3"/>
<path d="M79.6 168l-.4 .3M79.6 168.8l-.4 .3M79.6 169.6l-.4 .3M79.6 164l-.4 .3M79.6 164v.1M79.6 164.8v.1M79.6 165.6v.1M79.6 168v.1M82.3 170.5v-.2M82.3 170.9v-.3M82.3 170.6v-.1M84.6 168.2l.5 .1"/>
<path d="M85 168.3l.5-.3M85 170.7l.5-.3M85 169.9l.5-.3M85 169.1l.5-.3M85 165.9l.5-.3M85 164.3l.5-.3M85 166.7l.5-.3M85 165.1l.5-.3M85 167.5l.5-.3M85.1 165.9l.4-.3M85.1 166.7l.4-.3M85.1 168.3l.4-.3"/>
<path d="M85.1 169.1l.4-.3M85.1 170.7l.4-.3M85.1 164.3l.4-.3M85.1 170.7h.1M85.1 170.7v-.6M85.1 169.9v-.6M85.1 169.1v-.6M85.1 163.7v-.4M85.1 164.5v-.2M85.1 165.3v-.2M85.1 166.1v-.2M85.1 166.9v-.2"/>
<path d="M85.1 167.7v-.2M85.1 170.1h.1M85.1 169.3h.1M85.1 168.5h.1M85.1 169.1h.1M85.5 163.9l-6.4 .4 6.4 .4M85.5 164.7l-6.4 .4 6.4 .4M85.5 165.5l-6.4 .4 6.4 .4M85.5 166.3l-6.4 .4 6.4 .4M85.5 167.1l-6.4 .4 6.4 .4M85.5 167.9l-6.4 .4 6.4 .4M85.5 168.7l-6.4 .4 6.4 .4"/>
<path d="M85.5 169.5l-6.4 .4 6.4 .4M85.5 170.3l-3.2 .2M85.5 166.4l-6.4 .4 6.4 .4M85.5 167.2l-6.4 .4 6.4 .4M85.5 170.4l-3.2 .2M85.5 164.7l-.4-.2M85.5 165.5l-.4-.2M85.5 166.3l-.4-.2M85.5 167.1l-.4-.2M85.5 167.9l-.4-.2M85.5 168.7l-.4-.2M85.5 169.5l-.4-.2"/>
<path d="M85.5 170.3l-.4-.2M85.5 163.9l-.4-.2M85.5 164.8v-.1M85.5 165.6v-.1M85.5 166.4v-.1M85.5 167.2v-.1M85.5 168v-.1M85.5 168.8v-.1M85.5 169.6v-.1M85.5 170.4v-.1M85.5 164v-.1M105.1 166.3v7"/>
<path d="M106.6 166.3h.6M107.6 166.3v7M108.1 173.3v-7M109.9 166.3v7M110.6 173.3v-7M112.9 173.3v-7M133.7 166.3v7M135.2 166.3h.4M136 166.3v7M136.7 173.3v-7M138.5 166.3v7M139 173.3v-7"/>
<path d="M139.4 166.3h.6M141.5 173.3v-7M161.1 163.6l.5 .3M161.1 163.5v.1M161.1 166.8h.1M161.1 167.6h.1M161.1 164.3v.1M161.1 165.1v.1M161.1 165.9v.1M161.1 166.7v.1M161.1 167.5v.1M161.1 168.3v.1"/>
<path d="M161.1 169.1v.1M161.1 169.9v.1M161.1 165.2l.5 .3M161.1 167.6l.5 .3M161.1 170l.5 .3M161.1 168.4l.5 .3M161.1 166l.5 .3M161.1 164.4l.5 .3M161.1 166.8l.5 .3M161.1 169.2l.5 .3M161.2 164.4l.4 .3M161.2 165.2l.4 .3"/>
<path d="M161.2 166l.4 .3M161.2 166.8l.4 .3M161.2 167.6l.4 .3M161.2 168.4l.4 .3M161.2 169.2l.4 .3M161.2 170l.4 .3M161.2 163.6l.4 .3M161.2 164.3h-.1M161.2 165.1h-.1M161.2 165.9h-.1M161.2 168.3h-.1M161.2 169.1h-.1"/>
<path d="M161.2 169.9h-.1M161.2 163.6l.5 .3M161.6 163.3l-.5 .2M161.6 163.9v-.6M161.6 165.5h.1M161.6 168.7v.1M161.6 168.8v.1M161.6 169.5v.1M161.6 167.3v.6M161.6 168.1v.6M161.6 169.5h.1M161.6 168.9v.6"/>
<path d="M161.6 169.7v.6M161.6 167.9v.2M161.6 167.1v.2M161.6 166.3v.2M161.6 165.5v.2M161.6 164.7v.2M161.6 163.9v.2M161.6 170.3h.1M161.6 168.9h.1M161.6 169.7h.1M161.6 164.8l-.4 .3M161.6 165.6l-.4 .3"/>
<path d="M161.6 166.4l-.4 .3M161.6 167.2l-.4 .3M161.6 168l-.4 .3M161.6 168.8l-.4 .3M161.6 169.6l-.4 .3M161.6 164l-.4 .3M161.6 164v.1M161.6 164.8v.1M161.6 165.6v.1M161.6 168v.1M164.3 170.5v-.2M164.3 170.9v-.3"/>
<path d="M164.3 170.6v-.1M167 170.7h.1M167 168.3l.5-.3M167 170.7l.5-.3M167 169.9l.5-.3M167 169.1l.5-.3M167 165.9l.5-.3M167 164.3l.5-.3M167 166.7l.5-.3M167.1 165.1l.4-.3M167.1 165.9l.4-.3M167.1 166.7l.4-.3"/>
<path d="M167.1 167.5l.4-.3M167.1 168.3l.4-.3M167.1 169.1l.4-.3M167.1 169.9l.4-.3M167.1 170.7l.4-.3M167.1 164.3l.4-.3M167.1 170.7v-.6M167.1 169.3h.1M167.1 168.5h.1M167.1 169.9v-.6M167.1 169.1v-.6M167.1 163.7v-.4"/>
<path d="M167.1 164.5v-.2M167.1 165.3v-.2M167.1 166.1v-.2M167.1 166.9v-.2M167.1 167.7v-.2M167.5 164l-6.4 .4 6.4 .4M167.5 164.8l-6.4 .4 6.4 .4M167.5 165.6l-6.4 .4 6.4 .4M167.5 166.4l-6.4 .4 6.4 .4M167.5 167.2l-6.4 .4 6.4 .4M167.5 168l-6.4 .4 6.4 .4M167.5 168.8l-6.4 .4 6.4 .4"/>
<path d="M167.5 169.6l-6.4 .4 6.4 .4M167.5 170.4l-3.2 .2M167.5 163.9l-6.4 .4 6.4 .4M167.5 164.7l-6.4 .4 6.4 .4M167.5 165.5l-6.4 .4 6.4 .4M167.5 166.3l-6.4 .4 6.4 .4M167.5 167.1l-6.4 .4 6.4 .4M167.5 167.9l-6.4 .4 6.4 .4M167.5 168.7l-6.4 .4 6.4 .4M167.5 169.5l-6.4 .4 6.4 .4M167.5 170.3l-3.2 .2M167.5 164.7l-.4-.2"/>
<path d="M167.5 165.5l-.4-.2M167.5 166.3l-.4-.2M167.5 167.1l-.4-.2M167.5 167.9l-.4-.2M167.5 168.7l-.4-.2M167.5 169.5l-.4-.2M167.5 170.3l-.4-.2M167.5 163.9l-.4-.2M167.5 164.8v-.1M167.5 165.6v-.1M167.5 166.4v-.1M167.5 167.2v-.1"/>
<path d="M167.5 168v-.1M167.5 168.8v-.1M167.5 169.6v-.1M167.5 170.4v-.1M167.5 164v-.1M305.2 170.5l.4-.2M305.2 170.6v-.1M305.2 164.9v.1M305.2 165.7v.1M305.2 166.5v.1M305.2 167.3v.1M305.2 168.1v.1"/>
<path d="M305.2 168.9v.1M305.2 169.7v.1M305.2 164.1v.1M305.2 169.8l.4 .3M305.2 167.4l.4 .3M305.2 165l.4 .3M305.2 164.2l.4 .3M305.2 165.8l.4 .3M305.2 166.6l.4 .3M305.2 168.2l.4 .3M305.2 169l.4 .3M305.2 166.6l.2 .2"/>
<path d="M305.5 166.8l.1 .1M305.6 170.9l-.4-.3M305.6 170.3v.6M305.6 166.9v.2M305.6 166.1v.2M305.6 165.3v.2M305.6 164.5v.2M305.6 163.3v.6M305.6 168.5v.1M305.6 168.6v.1M305.6 169.3v.1M305.6 168.7v.6"/>
<path d="M305.6 167.9v.6M305.6 169.5v.6M305.6 168.7h.1M305.6 169.3h.1M305.6 169.5h.1M305.6 170.1h.1M305.6 164.7l-.4 .2M305.6 165.5l-.4 .2M305.6 166.3l-.4 .2M305.6 167.1l-.4 .2M305.6 167.9l-.4 .2M305.6 168.7l-.4 .2"/>
<path d="M305.6 169.5l-.4 .2M305.6 170.3l-.4 .2M305.6 163.9l-.4 .2M308.3 163.5l3.2 .2M308.3 163.6l3.2 .2M308.3 163.9v-.6M311.1 170.5l.4-.3M311.1 169.7l.1-.1M311.1 168.3h.1M311.1 164.9l.4-.3M311.1 168.9l.4-.3M311.1 167.3l.4-.3"/>
<path d="M311.1 168.1l.4-.3M311.1 169.1h.1M311.1 169.9h.1M311.1 165.7l.4-.3M311.1 164.1l.4-.3M311.1 166.5l.4-.3M311.1 164.1h.1M311.1 164.9h.1M311.1 165.7h.1M311.1 166.5h.1M311.1 167.3h.1M311.1 168.1h.1"/>
<path d="M311.1 169.7l.4-.3M311.1 163.5v-.2M311.1 164.3v-.2M311.1 165.1v-.2M311.1 165.9v-.2M311.1 166.7v-.2M311.1 167.5v-.2M311.1 168.3v-.2M311.1 170.5v-.6M311.1 169.7v-.6M311.1 168.9v-.6M311.1 168.1v-.6"/>
<path d="M311.3 169.6l.2-.2M311.5 164.5l-.4-.2M311.5 165.3l-.4-.2M311.5 166.1l-.4-.2M311.5 166.9l-.4-.2M311.5 167.7l-.4-.2M311.5 168.5l-.4-.2M311.5 169.3l-.4-.2M311.5 170.1l-.4-.2M311.5 163.7l-.4-.2M311.5 164.6v-.1M311.5 165.4v-.1"/>
<path d="M311.5 166.2v-.1M311.5 167v-.1M311.5 167.8v-.1M311.5 168.6v-.1M311.5 169.4v-.1M311.5 170.2v-.1M311.5 163.8v-.1M315.8 166.3v7M318.8 173.3v-7M326.5 166.3v7M327.8 166.3v7M329.5 173.3v-7"/>
<path d="M330.8 173.3v-7M337.2 170.5l.4-.2M337.2 170.6v-.1M337.2 164.9v.1M337.2 165.7v.1M337.2 166.5v.1M337.2 167.3v.1M337.2 168.1v.1M337.2 168.9v.1M337.2 169.7v.1M337.2 164.1v.1M337.2 169.8l.4 .3"/>
<path d="M337.2 167.4l.4 .3M337.2 165l.4 .3M337.2 164.2l.4 .3M337.2 165.8l.4 .3M337.2 168.2l.4 .3M337.2 169l.4 .3M337.2 166.6l.4 .3M337.6 170.9l-.4-.3M337.6 170.3v.6M337.6 168.3v.2M337.6 168.7v.6M337.6 169.5v.6"/>
<path d="M337.6 167.7v.2M337.6 166.9v.2M337.6 166.1v.2M337.6 165.3v.2M337.6 164.5v.2M337.6 163.3v.6M337.6 167.1v.6M337.6 168.7h.1M337.6 167.9v.4M337.6 169.5h.1M337.6 168.5v.1M337.6 168.6v.1"/>
<path d="M337.6 169.3v.1M337.6 168.5h.1M337.6 164.7l-.4 .2M337.6 165.5l-.4 .2M337.6 166.3l-.4 .2M337.6 167.1l-.4 .2M337.6 167.9l-.4 .2M337.6 168.7l-.4 .2M337.6 169.5l-.4 .2M337.6 170.3l-.4 .2M337.6 163.9l-.4 .2M340.3 163.5l3.2 .2"/>
<path d="M340.3 163.6l3.2 .2M340.3 163.9v-.6M343.1 170.5l.4-.3M343.1 169.7l.4-.3M343.1 164.9l.4-.3M343.1 168.3h.1M343.1 168.9l.4-.3M343.1 167.3l.4-.3M343.1 168.1l.4-.3M343.1 165.7l.4-.3M343.1 164.1l.4-.3M343.1 166.5l.4-.3"/>
<path d="M343.1 164.1h.1M343.1 164.9h.1M343.1 165.7h.1M343.1 166.5h.1M343.1 167.3h.1M343.1 168.1h.1M343.1 168.1v-.6M343.1 170.5v-.6M343.1 169.7v-.6M343.1 168.9v-.6M343.1 163.5v-.2M343.1 164.3v-.2"/>
<path d="M343.1 165.1v-.2M343.1 165.9v-.2M343.1 166.7v-.2M343.1 167.5v-.2M343.1 168.3v-.2M343.1 170.5h.1M343.1 169.9h.1M343.1 169.7h.1M343.1 169.1h.1M343.1 168.9h.1M343.5 164.5l-.4-.2M343.5 165.3l-.4-.2"/>
<path d="M343.5 166.1l-.4-.2M343.5 166.9l-.4-.2M343.5 167.7l-.4-.2M343.5 168.5l-.4-.2M343.5 169.3l-.4-.2M343.5 170.1l-.4-.2M343.5 163.7l-.4-.2M343.5 164.6v-.1M343.5 165.4v-.1M343.5 166.2v-.1M343.5 167v-.1M343.5 167.8v-.1"/>
<path d="M343.5 168.6v-.1M343.5 169.4v-.1M343.5 170.2v-.1M343.5 163.8v-.1"/>
</g>
<path d="M111 166.3h2.3M164.8 168.3l2.2 .2" fill="none" stroke="#000" stroke-width=".3" stroke-dasharray="1.3 .6" stroke-dashoffset=".5"/>
<g fill="none" stroke="#000" stroke-width=".3" stroke-dasharray="1.3 .6" stroke-dashoffset=".7">
<path d="M79.6 168.3h5.5M79.6 169.5l5.5 .4M79.6 168.7l5.5 .4M85 164.3l-5.4 .4M85 166.7l-5.4 .4M85.1 168.3l-5.5 .4M167.1 168.3l-5.5 .4M305.6 168.5l5.5 .4M305.6 169.3l5.5 .4M305.6 170.1l5.5 .4M305.6 167.9l5.5 .4M311.1 170.5l-5.5 .4"/>
<path d="M311.1 163.5l-5.5 .4M311.1 164.3l-5.5 .4M311.1 165.1l-5.5 .4M311.1 165.9l-5.5 .4M311.1 166.7l-5.5 .4M311.1 167.5l-5.5 .4M311.1 169.9l-5.5 .4M311.1 169.1l-5.5 .4M329.9 166.3h1.3M337.6 169.3l5.5 .4M337.6 170.1l5.5 .4M337.6 167.9l5.5 .4"/>
<path d="M341.8 168.2l-1.5 .1M343.1 163.5l-5.5 .4M343.1 164.3l-5.5 .4M343.1 165.1l-5.5 .4M343.1 165.9l-5.5 .4M343.1 166.7l-5.5 .4M343.1 167.5l-5.5 .4M343.1 169.1l-5.5 .4M343.1 169.9l-5.5 .4M343.1 168.3l-5.5 .4"/>
</g>
<g fill="none" stroke="#000" stroke-width=".3" stroke-dasharray="1.3 .6" stroke-dashoffset=".4">
<path d="M79.2 164.4l6.3 .4M79.2 165.2l6.3 .4M79.2 166l6.3 .4M79.2 168.4l6.3 .4M79.2 169.2l6.3 .4M79.2 170l6.3 .4M111.6 163.3v10M123.1 163.3v10M123.6 163.3v10M135 163.3v10M161.6 168.3h.8M305.6 167.1v.8"/>
<path d="M321.3 163.3v10M327.3 163.3v10M331.3 163.3v10M341.2 168.3h-.9"/>
</g>
<path d="M104.7 166.3h1.9M107.2 166.3h1.9M109.1 166.3h1.9M133.3 166.3h1.9M135.6 166.3h1.9M137.5 166.3h1.9M140 166.3h1.9" fill="none" stroke="#000" stroke-width=".3" stroke-dasharray="1.3 .6" stroke-dashoffset="1"/>
<g fill="none" stroke="#000" stroke-width=".3" stroke-dasharray="1.3 .6" stroke-dashoffset=".1">
<path d="M104.7 163.3v3M107.2 163.3v3M108.5 166.3v-3M109.5 163.3v3M111 166.3v-3M113.3 166.3v-3M133.3 163.3v3M135.6 163.3v3M137.1 166.3v-3M138.1 163.3v3M139.4 166.3v-3M141.9 166.3v-3"/>
<path d="M315.4 163.3v3M319.2 166.3v-3M326.1 163.3v3M327.4 163.3v3M329.9 166.3v-3M331.2 166.3v-3"/>
</g>
<path d="M341.2 168.3h1.9M343.1 168.1l-1.9 .1" fill="none" stroke="#000" stroke-width=".3" stroke-dasharray="1.3 .6" stroke-dashoffset=".9"/>
<path d="M315.4 166.3h3.8M326.1 166.3h3.8" fill="none" stroke="#000" stroke-width=".3" stroke-dasharray="1.3 .6" stroke-dashoffset=".6"/>
<text font-size="16.9" x="174" y="269.8">A4</text>
<g font-size="8.5">
<text x="256.7" y="226.8">TPH12642022N</text>
<text x="150.2" y="280.7">4</text>
</g>
<text font-size="6.3" x="209.6" y="205.3">DESCRIPTION: TOOL PUNCH HOLDER 1</text>
<g font-size="5.3">
<text x="41" y="9.5">8</text>
<text x="88.5" y="9.5">7</text>
<text x="138.5" y="9.5">6</text>
<text x="188.5" y="9.5">5</text>
<text x="238.5" y="9.5">4</text>
<text x="288.5" y="9.5">3</text>
<text x="338.5" y="9.5">2</text>
<text x="386" y="9.5">1</text>
<text x="16.2" y="31.3">F</text>
<text x="411.2" y="31.3">F</text>
<text x="16.1" y="75.5">E</text>
<text x="411.1" y="75.5">E</text>
<text x="15.5" y="125.5">D</text>
<text x="410.5" y="125.5">D</text>
<text x="15.4" y="175.5">C</text>
<text x="410.4" y="175.5">C</text>
<text x="16" y="225.5">B</text>
<text x="411" y="225.5">B</text>
<text x="15.5" y="269.8">A</text>
<text x="410.5" y="269.8">A</text>
<text x="41" y="291.5">8</text>
<text x="88.5" y="291.5">7</text>
<text x="138.5" y="291.5">6</text>
<text x="188.5" y="291.5">5</text>
<text x="238.5" y="291.5">4</text>
<text x="288.5" y="291.5">3</text>
<text x="338.5" y="291.5">2</text>
<text x="386" y="291.5">1</text>
</g>
<g font-size="4.7">
<text x="113.5" y="26.3">100.00</text>
<text x="114.7" y="38.3">23.87</text>
<text x="61.4" y="46.8">9.00</text>
<text x="92.3" y="46.8">4.75</text>
<text x="127.4" y="46.8">0.50</text>
<text x="169.8" y="57" transform="rotate(-90 169.8 57)">9.00</text>
<text x="191.1" y="66.9" transform="rotate(-90 191.1 66.9)">4.00</text>
<text x="38.2" y="87.4" transform="rotate(-90 38.2 87.4)">50.00</text>
<text x="62.1" y="92.6" transform="rotate(-90 62.1 92.6)">3.64</text>
<text x="65.1" y="102">9.00</text>
<text x="191.1" y="99.3" transform="rotate(-90 191.1 99.3)">6.00</text>
<text x="118.4" y="120.3">2.50</text>
<text x="64.1" y="129" transform="rotate(-60 64.1 129)">5.50</text>
<text x="123.6" y="126.3">28.40</text>
<text x="176.9" y="128.5" transform="rotate(38 176.9 128.5)">3.80</text>
<text x="44.2" y="141.1" transform="rotate(-90 44.2 141.1)">9.00</text>
<text x="145.9" y="151.5" transform="rotate(-90 145.9 151.5)">3.00</text>
<text x="285.1" y="151.5" transform="rotate(-90 285.1 151.5)">7.00</text>
<text x="349.6" y="154.8" transform="rotate(-90 349.6 154.8)">0.80</text>
<text x="314.2" y="157.5" transform="rotate(-90 314.2 157.5)">0.80</text>
<text x="65.1" y="182.7" transform="rotate(-90 65.1 182.7)">0.8000</text>
<text x="321.4" y="185.3">50.00</text>
<text x="112.5" y="188.3">100.00</text>
<text x="179.2" y="187.6" transform="rotate(-90 179.2 187.6)">10.00</text>
<text x="366.1" y="187.3" transform="rotate(-90 366.1 187.3)">10.00</text>
<text x="209.6" y="225.5">DRAWING NUMBER:</text>
<text x="325.5" y="225.5">INITIAL</text>
<text x="386" y="225.5">DATE</text>
<text x="22.2" y="243.1">MATERIAL</text>
<text x="113.9" y="243.1">QTY</text>
<text x="170.7" y="243.1">SHEET</text>
<text x="283.2" y="243.1">DRAWN BY</text>
<text x="21.1" y="260.7">SURFACE AREA (Sq m)</text>
<text x="116.4" y="260.7">SCALE</text>
<text x="283.2" y="260.7">CHECKED BY</text>
<text x="22.2" y="279.1">WEIGHT (kg)</text>
<text x="116.4" y="279.1">PAGE</text>
<text x="283.2" y="279.1">APPROVED BY</text>
</g>
<text font-size="3.5" x="211.5" y="279.1">ALL DIAMENTIONS ARE IN mm</text>
</svg>
